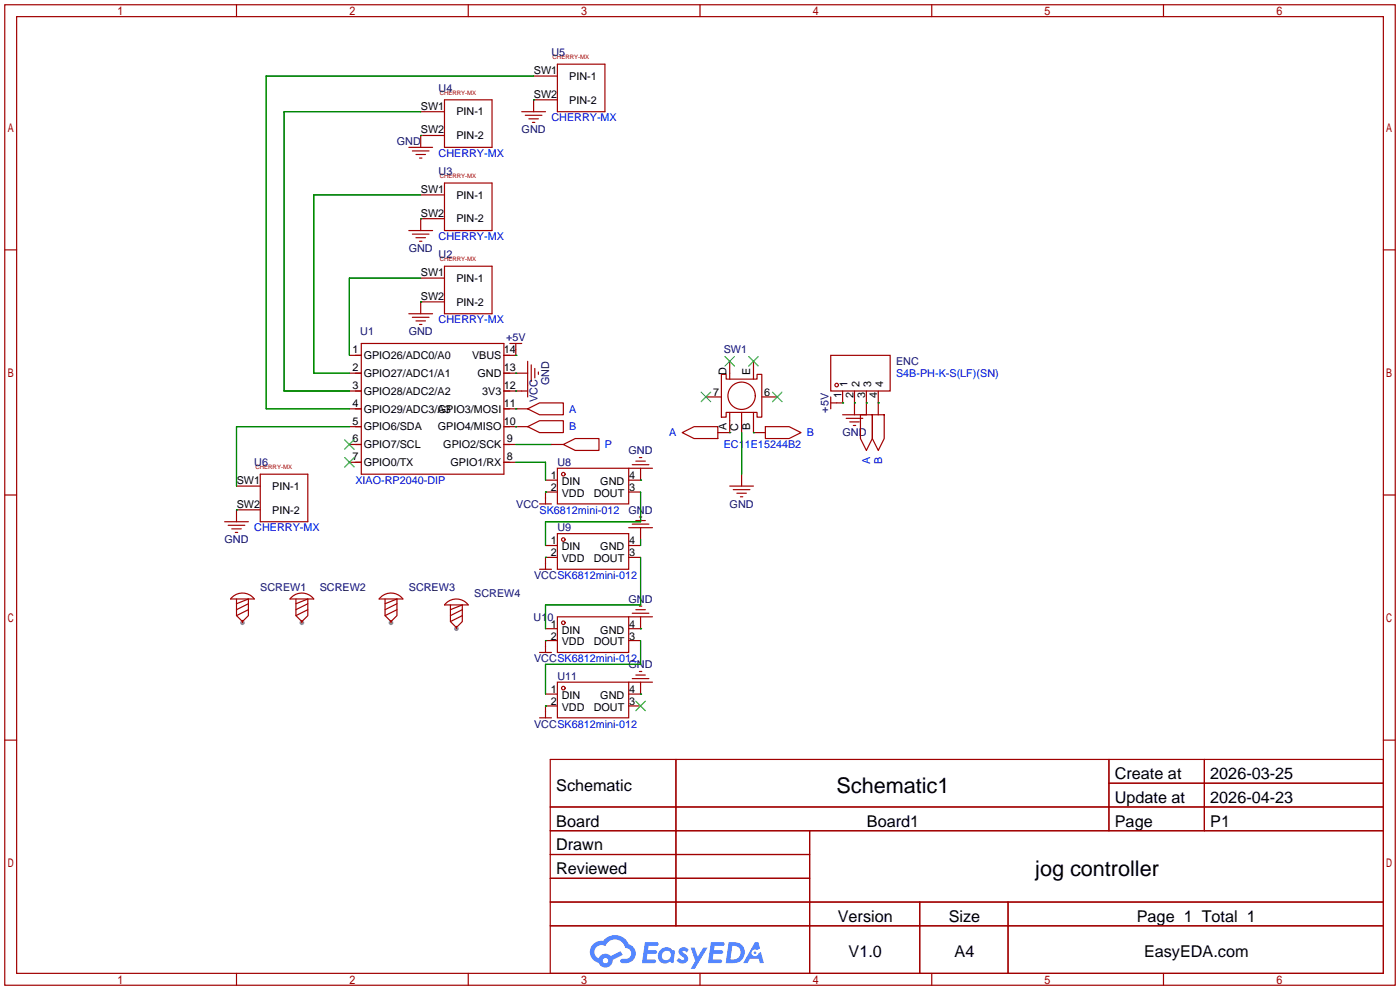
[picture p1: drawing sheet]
<svg xmlns="http://www.w3.org/2000/svg" width="299mm" height="212mm" viewBox="0 0 299 212" stroke-linecap="round" stroke-linejoin="round" font-family="sans-serif">
<g fill="#999">
<circle cx="51.8" cy="133.1" r=".51"/>
<circle cx="64.5" cy="133.1" r=".51"/>
<circle cx="83.6" cy="133.1" r=".51"/>
<circle cx="97.5" cy="134.4" r=".51"/>
</g>
<g fill="none" stroke="#a10000" stroke-width=".25">
<path d="M1 1h297.2v209.6h-297.2zM3.6 3.6h292.1v204.4h-292.1zM50.5 1v2.6M100.1 1v2.6M149.6 1v2.6M199.1 1v2.6M248.7 1v2.6M1 53.4h2.6M295.7 53.4h2.5M1 105.8h2.6M295.7 105.8h2.5M1 158.2h2.6"/>
<path d="M295.7 158.2h2.5M117.6 162.3h178.1v45.7h-178.1zM117.6 172.5h178.1M117.6 177.5h178.1M144.5 162.3v35.6M173 177.5v30.5M237 162.3v15.2M237 167.4h58.7M257.4 162.3v15.2M117.6 182.6h55.4M117.6 192.8h178.1M117.6 187.7h55.4"/>
<path d="M117.6 197.9h178.1M196.6 192.8v15.2M215.4 192.8v15.2M50.5 208v2.6M100.1 208v2.6M149.6 208v2.6M199.1 208v2.6M248.7 208v2.6"/>
</g>
<g fill="#5487ff">
<path d="M145.3 202.7a1.3 1.3 0 0 1 1.9 .3l-.4 .6a.54 .54 0 0 0-.9-.2l.1 .2a1.34 1.34 0 0 1 .9 1.8 1.47 1.47 0 0 1-2.3-.1l.5-.6 .8 .5a.31 .31 0 0 0 .4-.3 .31 .31 0 0 0-.3-.4 1.12 1.12 0 0 1-.7-1.8z"/>
<path d="M147.6 202.5h.9l.6 2 1.2-2h.9l-2.7 4.6h-.9l1-1.7z"/>
<path d="M137.8 201.4h1.7a1.31 1.31 0 0 1 1.2 .2 .4 .4 0 0 1-.3 .5l-1.8 .1-.1 .9h1.6a.4 .4 0 0 1 .4 .4 .4 .4 0 0 1-.5 .4h-1.6l-.2 1.2h1.4a.46 .46 0 0 1 .5 0 .46 .46 0 0 1 .1 .5l-.4 .2h-2.6z"/>
<path d="M151.9 201.4h1.7a1.32 1.32 0 0 1 1.2 .2 .39 .39 0 0 1-.3 .5l-1.8 .1-.1 .9h1.6a.4 .4 0 0 1 .4 .4 .4 .4 0 0 1-.4 .4h-1.7l-.2 1.2h1.4a.46 .46 0 0 1 .5 0 .46 .46 0 0 1 .1 .5l-.4 .2h-2.6z"/>
<path d="M161.3 201.4h.8l.3 1.3-.6 .4a.75 .75 0 0 0-1.1 .3 .75 .75 0 0 0 .5 1 .75 .75 0 0 0 .9-.7l.5-.2 .6 2.3h-.8l-.3-.9h-1.8l-.5 .9h-1z"/>
<path d="M155.7 201.4l-.6 4.4h1.5a2.27 2.27 0 0 0 2.6-2.2 2.27 2.27 0 0 0-2.7-2.2zM156.5 202.1a1.5 1.5 0 0 1 1.8 1.6 1.5 1.5 0 0 1-1.9 1.4h-.3z"/>
<path d="M141.2 203a1.6 1.6 0 0 0-.3 2.3 1.6 1.6 0 0 0 2.3 .2l.7 .3 .3-2.4-.1-.3-.5-.1a1.58 1.58 0 0 0-2.4 0zM141.8 203.5a.98 .98 0 0 1 1.6 .4 .98 .98 0 0 1-1.1 1.3 .94 .94 0 0 1-.9-.7 .94 .94 0 0 1 .4-1z"/>
<path d="M126.8 201.8a2.37 2.37 0 0 0 1.1 4 1.54 1.54 0 0 0 1.8 1 1.54 1.54 0 0 0 1.2-1.6l2.2-1.1-.5-.8-2 1a1.57 1.57 0 0 0-2.7 .5 1.5 1.5 0 0 1-.7-2.1 1.5 1.5 0 0 1 2.2-.5 2.23 2.23 0 0 1 2.3-1.4 2.23 2.23 0 0 1 2 1.8 1.16 1.16 0 0 1 1.2 1.1 1.16 1.16 0 0 1-1.1 1.2h-.7a.47 .47 0 0 0-.5 .4 .47 .47 0 0 0 .4 .5 2.17 2.17 0 0 0 2.5-.9 2.17 2.17 0 0 0-.3-2.7l-.8-.4a3.2 3.2 0 0 0-5.5-.7l-1.1 .1zM128.8 205.3a.6 .6 0 0 1 1.2 0 .6 .6 0 0 1-1.2 0z"/>
<circle cx="161.4" cy="203.6" r=".28"/>
</g>
<g fill="none" stroke="#a10000" stroke-width=".25">
<path d="M114 16.3h5.1M119.1 13.7h10.2v10.2h-10.2zM87.4 31.5h5.1M88.1 32.3h3.6M88.9 33h2M89.7 33.8h.5M89.9 23.9h5.1M95 21.3h10.2v10.2h-10.2zM95 39.1h10.2v10.2h-10.2zM95 29h-5.1v2.5M111.5 23.9h5.1M112.3 24.6h3.5"/>
<path d="M113 25.4h2.1M113.8 26.2h.5M119.1 21.3h-5.1v2.6M87.4 49.3h5.1M88.1 50h3.6M88.9 50.8h2M89.7 51.6h.5M89.9 59.4h5.1M89.9 41.7h5.1M95 56.9h10.2v10.2h-10.2zM95 46.7h-5.1v2.6M74.7 79.8h2.5"/>
<path d="M74.7 75.9h2.5M77.2 73.4h30.5v27.9h-30.5zM87.4 67.1h5.1M88.1 67.8h3.6M88.9 68.6h2M89.7 69.3h.5M95 64.5h-5.1v2.6M107.7 79.8h5.1M109 73.4h2.5M110.2 73.4v2.5h-2.5M112.8 77.2v7.6M113.5 78v3.5"/>
<path d="M114.3 78.7v2.1M115.1 79.5v.5M156 77.2v3.8M161 77.2v3.8M177.5 75.9h12.7v7.7h-12.7zM74.7 98.8h2.5M74.7 95h2.5M74.7 91.2h2.5M74.7 87.4h2.5M74.7 83.6h2.5M107.7 98.8h2.5M107.7 95h2.5"/>
<path d="M107.7 91.2h5.1M107.7 87.4h5.1M107.7 83.6h5.1M112.8 91.2l2.5-1.3h5.1v2.6h-5.1zM112.8 87.4l2.5-1.3h5.1v2.5h-5.1zM117.9 95h2.5M120.4 95l2.5-1.3h5.1v2.6h-5.1zM135.1 99.3h3.6M135.9 98.6h2M136.7 97.8h.5M145.8 92.5l2.5-1.3h5.1v2.5h-5.1zM150.9 84.8h3.3"/>
<path d="M154.2 80h1v1h6.6v-1h1v9.2h-1v-1.1h-6.6v1.1h-1zM156 88.1v4.4h-2.6M158.5 88.1v4.4M161 88.1v4.4h2.6M162.8 84.8h3.3M163.6 91.2h5.1l2.5 1.3-2.5 1.2h-5.1zM177.5 84.8v2.6M180.1 83.6v2.5h-2.6M180.8 89.4h3.6M181.6 90.2h2M182.4 90.9h.5M182.6 83.6v5"/>
<path d="M183.9 88.6h2.5v5.1l-1.2 2.6-1.3-2.6zM185.2 83.6v5h-5.1M186.4 88.6h2.6v5.1l-1.3 2.6-1.3-2.6zM187.7 83.6v5M48 111.5h5.1M48.8 112.3h3.5M49.5 113h2.1M50.3 113.8h.5M50.5 103.9h5.1M55.6 101.3h10.2v10.2h-10.2zM55.6 109h-5.1v2.5M115.3 107.7h2.6"/>
<path d="M116.6 102.6h2.5M116.6 116.6h2.5M119.1 100.1h15.3v7.6h-15.3zM119.1 114h15.3v7.7h-15.3zM119.1 105.2h-2.5v2.5M119.1 119.1h-2.5v2.6M134.4 105.2h2.5M134.4 116.6h2.5M134.4 119.1h2.5M134.4 112.8h5M134.4 100.1h5M135.1 112h3.6"/>
<path d="M135.9 111.3h2M136.7 110.5h.5M136.9 100.1v2.5h-2.5M136.9 112.8v2.5M156 103.9h5M156.7 104.6h3.6M157.5 105.4h2M158.2 106.2h.5M158.5 101.3v2.6M49.7 127.5a3.2 3.2 0 0 1 4.7 .5h-5.1zM50.5 128v3.6l1.3 1.2 1.3-1.2v-3.6l-2.6 1M51.8 132.6v.5"/>
<path d="M53.1 129l-2.6 1.3M53.1 130.3l-2.6 1.3M62.4 127.5a3.2 3.2 0 0 1 4.7 .5h-5.1zM63.2 128v3.6l1.3 1.2 1.3-1.2v-3.6l-2.6 1M64.5 132.6v.5M65.8 129l-2.6 1.3M65.8 130.3l-2.6 1.3M81.5 127.5a3.2 3.2 0 0 1 4.6 .5h-5.1zM82.3 128v3.6l1.3 1.2 1.2-1.2v-3.6l-2.5 1M83.6 132.6v.5M84.8 129l-2.5 1.3M84.8 130.3l-2.5 1.3"/>
<path d="M95.4 128.8a3.2 3.2 0 0 1 4.7 .5h-5.1zM96.3 129.3v3.5l1.2 1.3 1.3-1.3v-3.5l-2.5 1M97.5 133.9v.5M98.8 130.3l-2.5 1.3M98.8 131.6l-2.5 1.2M115.3 121.7h2.6M115.3 139.4h2.6M116.6 134.4h2.5M119.1 131.8h15.3v7.6h-15.3zM119.1 136.9h-2.5v2.5M134.4 136.9h2.5M134.4 131.8h5"/>
<path d="M135.1 131.1h3.6M135.9 130.3h2M136.7 129.5h.5M136.9 131.8v2.6h-2.5M115.3 153.4h2.6M116.6 148.3h2.5M119.1 145.8h15.3v7.6h-15.3zM119.1 150.9h-2.5v2.5M134.4 150.9h2.5M134.4 145.8h5M135.1 145h3.6M135.9 144.3h2"/>
<path d="M136.7 143.5h.5M136.9 145.8v2.5h-2.5"/>
<circle cx="158.5" cy="84.6" r="2.92"/>
<circle cx="178.8" cy="82.3" r=".38"/>
<circle cx="120.4" cy="115.3" r=".38"/>
<circle cx="120.4" cy="101.3" r=".38"/>
<circle cx="120.4" cy="133.1" r=".38"/>
<circle cx="120.4" cy="147.1" r=".38"/>
</g>
<g fill="none" stroke="#3c3" stroke-width=".25">
<path d="M154.9 76.2l2.1 2M157 76.2l-2.1 2M160 76.2l2.1 2M162.1 76.2l-2.1 2M73.7 94l2 2M73.7 97.8l2 2M75.7 94l-2 2M75.7 97.8l-2 2M149.9 83.8l2 2.1M151.9 83.8l-2 2.1M165.1 83.8l2 2.1M167.1 83.8l-2 2.1"/>
<path d="M135.9 149.9l2 2M137.9 149.9l-2 2"/>
</g>
<g fill="none" stroke="#008700" stroke-width=".25">
<path d="M114 16.3h-57.1v71.1h17.8M89.9 29h.1M89.9 23.9h-29.2v59.7h14M114 21.3h.1M89.9 46.7h.1M89.9 59.4h-15.2v16.5M89.9 41.7h-22.8v38.1h7.6M89.9 64.5h.1M110.2 75.9h.1M110.2 79.8h.1M74.7 91.2h-24.2v12.7M110.2 83.6h.1"/>
<path d="M110.2 91.2h.1M110.2 87.4h.1M110.2 95h7.7M110.2 98.8h6.4v3.8M156 92.5h.1M158.5 92.5v8.8M161 92.5h.1M180.1 86.1h.1M182.6 86.1h.1M185.2 86.1h.1M187.7 86.1h.1M50.5 109h.1"/>
<path d="M116.6 105.2h.1M116.6 119.1h.1M136.9 102.6h.1M136.9 105.2v6.3h-20.3v5.1M136.9 119.1v10.2h-20.3v5.1M136.9 115.3v1.3M116.6 136.9h.1M136.9 134.4h.1M136.9 136.9v5.1h-20.3v6.3M116.6 150.9h.1M136.9 148.3h.1"/>
</g>
<g font-size="4.6">
<text x="178.8" y="169.4">Schematic1</text>
<text x="221.3" y="187.2">jog controller</text>
</g>
<g font-size="3.5">
<text x="238.3" y="166.5">Create at</text>
<text x="258.7" y="166.5">2026-03-25</text>
<text x="118.9" y="169.1">Schematic</text>
<text x="238.3" y="171.6">Update at</text>
<text x="258.7" y="171.6">2026-04-23</text>
<text x="118.9" y="176.7">Board</text>
<text x="185.3" y="176.7">Board1</text>
<text x="238.3" y="176.7">Page</text>
<text x="258.7" y="176.7">P1</text>
<text x="118.9" y="181.8">Drawn</text>
<text x="118.9" y="186.8">Reviewed</text>
<text x="179.1" y="197">Version</text>
<text x="202.8" y="197">Size</text>
<text x="243" y="197">Page 1 Total 1</text>
<text x="181.4" y="204.6">V1.0</text>
<text x="204" y="204.6">A4</text>
<text x="244.5" y="204.6">EasyEDA.com</text>
</g>
<g font-size="2.3" fill="#000080">
<text x="117.9" y="12">U5</text>
<text x="93.7" y="19.6">U4</text>
<text x="111.5" y="28.5">GND</text>
<text x="84.8" y="31">GND</text>
<text x="93.7" y="37.4">U3</text>
<text x="87.4" y="53.9">GND</text>
<text x="93.7" y="55.2">U2</text>
<text x="77" y="71.7">U1</text>
<text x="87.4" y="71.7">GND</text>
<text x="108.2" y="72.9">+5V</text>
<text x="154.7" y="75.5">SW1</text>
<text x="117.4" y="82.3" transform="rotate(-90 117.4 82.3)">GND</text>
<text x="191.5" y="78">ENC</text>
<text x="114.9" y="86" transform="rotate(-90 114.9 86)">VCC</text>
<text x="177.1" y="88.2" transform="rotate(-90 177.1 88.2)">+5V</text>
<text x="180.1" y="93.3">GND</text>
<text x="54.4" y="99.6">U6</text>
<text x="119.1" y="99.6">U8</text>
<text x="134.3" y="97.1">GND</text>
<text x="110.3" y="108.5">VCC</text>
<text x="119.1" y="113.6">U9</text>
<text x="134.3" y="109.8">GND</text>
<text x="155.9" y="108.5">GND</text>
<text x="48" y="116.1">GND</text>
<text x="114.1" y="123.7">VCCSK6812mini-012</text>
<text x="55.6" y="126.3">SCREW1</text>
<text x="68.3" y="126.3">SCREW2</text>
<text x="87.4" y="126.3">SCREW3</text>
<text x="101.3" y="127.6">SCREW4</text>
<text x="134.3" y="128.8">GND</text>
<text x="114" y="132.6">U10</text>
<text x="114.1" y="141.5">VCCSK6812mini-012</text>
<text x="134.3" y="142.8">GND</text>
<text x="119.1" y="145.3">U11</text>
<text x="114.1" y="155.5">VCCSK6812mini-012</text>
</g>
<g font-size="2.3">
<text x="114.1" y="15.8">SW1</text>
<text x="121.7" y="17.1">PIN-1</text>
<text x="90" y="23.4">SW1</text>
<text x="114.1" y="20.9">SW2</text>
<text x="121.7" y="22.1">PIN-2</text>
<text x="90" y="28.5">SW2</text>
<text x="97.5" y="24.7">PIN-1</text>
<text x="97.5" y="29.8">PIN-2</text>
<text x="90" y="41.2">SW1</text>
<text x="90" y="46.3">SW2</text>
<text x="97.5" y="42.5">PIN-1</text>
<text x="97.5" y="47.5">PIN-2</text>
<text x="90" y="59">SW1</text>
<text x="90" y="64.1">SW2</text>
<text x="97.5" y="60.2">PIN-1</text>
<text x="97.5" y="65.3">PIN-2</text>
<text x="75.3" y="75.5">1</text>
<text x="77.7" y="76.8">GPIO26/ADC0/A0</text>
<text x="100.9" y="76.8">VBUS</text>
<text x="107.7" y="75.5">14</text>
<text x="75.3" y="79.3">2</text>
<text x="75.3" y="83.1">3</text>
<text x="77.7" y="80.6">GPIO27/ADC1/A1</text>
<text x="102.1" y="80.6">GND</text>
<text x="107.7" y="83.1">12</text>
<text x="107.7" y="79.3">13</text>
<text x="155.2" y="80.2" transform="rotate(-90 155.2 80.2)">D</text>
<text x="160.3" y="80.2" transform="rotate(-90 160.3 80.2)">E</text>
<text x="181.1" y="82.6" transform="rotate(-90 181.1 82.6)">1</text>
<text x="183.7" y="82.6" transform="rotate(-90 183.7 82.6)">2</text>
<text x="186.2" y="82.6" transform="rotate(-90 186.2 82.6)">3</text>
<text x="188.7" y="82.6" transform="rotate(-90 188.7 82.6)">4</text>
<text x="75.3" y="86.9">4</text>
<text x="77.7" y="84.4">GPIO28/ADC2/A2</text>
<text x="77.7" y="88.2">GPIO29/ADC3/A3</text>
<text x="93.6" y="88.2">GPIO3/MOSI</text>
<text x="103.1" y="84.4">3V3</text>
<text x="107.7" y="86.9">11</text>
<text x="152.4" y="84.6">7</text>
<text x="163.3" y="84.6">6</text>
<text x="179.9" y="85" transform="rotate(-90 179.9 85)">1</text>
<text x="182.4" y="85" transform="rotate(-90 182.4 85)">2</text>
<text x="184.9" y="85" transform="rotate(-90 184.9 85)">3</text>
<text x="187.5" y="85" transform="rotate(-90 187.5 85)">4</text>
<text x="75.3" y="90.7">5</text>
<text x="75.3" y="94.5">6</text>
<text x="77.7" y="92">GPIO6/SDA</text>
<text x="77.7" y="95.8">GPIO7/SCL</text>
<text x="93.6" y="92">GPIO4/MISO</text>
<text x="94.7" y="95.8">GPIO2/SCK</text>
<text x="107.7" y="90.7">10</text>
<text x="108.3" y="94.5">9</text>
<text x="155.2" y="91.9" transform="rotate(-90 155.2 91.9)">A</text>
<text x="157.8" y="92.1" transform="rotate(-90 157.8 92.1)">C</text>
<text x="160.3" y="91.9" transform="rotate(-90 160.3 91.9)">B</text>
<text x="75.3" y="98.3">7</text>
<text x="77.7" y="99.6">GPIO0/TX</text>
<text x="96.3" y="99.6">GPIO1/RX</text>
<text x="108.3" y="98.3">8</text>
<text x="50.6" y="103.4">SW1</text>
<text x="58.2" y="104.7">PIN-1</text>
<text x="117.7" y="102.4">1</text>
<text x="117.7" y="104.9">2</text>
<text x="120.1" y="103.7">DIN</text>
<text x="120.1" y="106.2">VDD</text>
<text x="126.9" y="106.2">DOUT</text>
<text x="128.3" y="103.7">GND</text>
<text x="134.5" y="104.9">3</text>
<text x="134.5" y="102.4">4</text>
<text x="50.6" y="108.5">SW2</text>
<text x="58.2" y="109.8">PIN-2</text>
<text x="117.7" y="116.4">1</text>
<text x="117.7" y="118.9">2</text>
<text x="120.1" y="117.6">DIN</text>
<text x="128.3" y="117.6">GND</text>
<text x="134.5" y="118.9">3</text>
<text x="134.5" y="116.4">4</text>
<text x="120.1" y="120.2">VDD</text>
<text x="126.9" y="120.2">DOUT</text>
<text x="117.7" y="134.1">1</text>
<text x="117.7" y="136.7">2</text>
<text x="120.1" y="135.4">DIN</text>
<text x="120.1" y="137.9">VDD</text>
<text x="126.9" y="137.9">DOUT</text>
<text x="128.3" y="135.4">GND</text>
<text x="134.5" y="136.7">3</text>
<text x="134.5" y="134.1">4</text>
<text x="117.7" y="148.1">1</text>
<text x="120.1" y="149.4">DIN</text>
<text x="128.3" y="149.4">GND</text>
<text x="134.5" y="148.1">4</text>
<text x="117.7" y="150.6">2</text>
<text x="120.1" y="151.9">VDD</text>
<text x="126.9" y="151.9">DOUT</text>
<text x="134.5" y="150.6">3</text>
</g>
<g font-size="2.3" fill="#00f">
<text x="117.9" y="26">CHERRY-MX</text>
<text x="93.7" y="33.6">CHERRY-MX</text>
<text x="93.7" y="51.4">CHERRY-MX</text>
<text x="93.7" y="69.1">CHERRY-MX</text>
<text x="191.5" y="80.6">S4B-PH-K-S(LF)(SN)</text>
<text x="121.7" y="88.2">A</text>
<text x="121.7" y="92">B</text>
<text x="129.3" y="95.8">P</text>
<text x="143" y="93.3">A</text>
<text x="154.7" y="95.8">EC11E15244B2</text>
<text x="172.5" y="93.3">B</text>
<text x="186" y="99.1" transform="rotate(-90 186 99.1)">A</text>
<text x="188.5" y="99.1" transform="rotate(-90 188.5 99.1)">B</text>
<text x="75.9" y="103.4">XIAO-RP2040-DIP</text>
<text x="54.4" y="113.6">CHERRY-MX</text>
<text x="115.3" y="109.8">SK6812mini-012</text>
</g>
<g font-size="1.3" fill="#a00000">
<text x="118.1" y="12.7">CHERRY-MX</text>
<text x="94" y="20.3">CHERRY-MX</text>
<text x="94" y="38.1">CHERRY-MX</text>
<text x="94" y="55.9">CHERRY-MX</text>
<text x="54.6" y="100.3">CHERRY-MX</text>
</g>
</svg>
